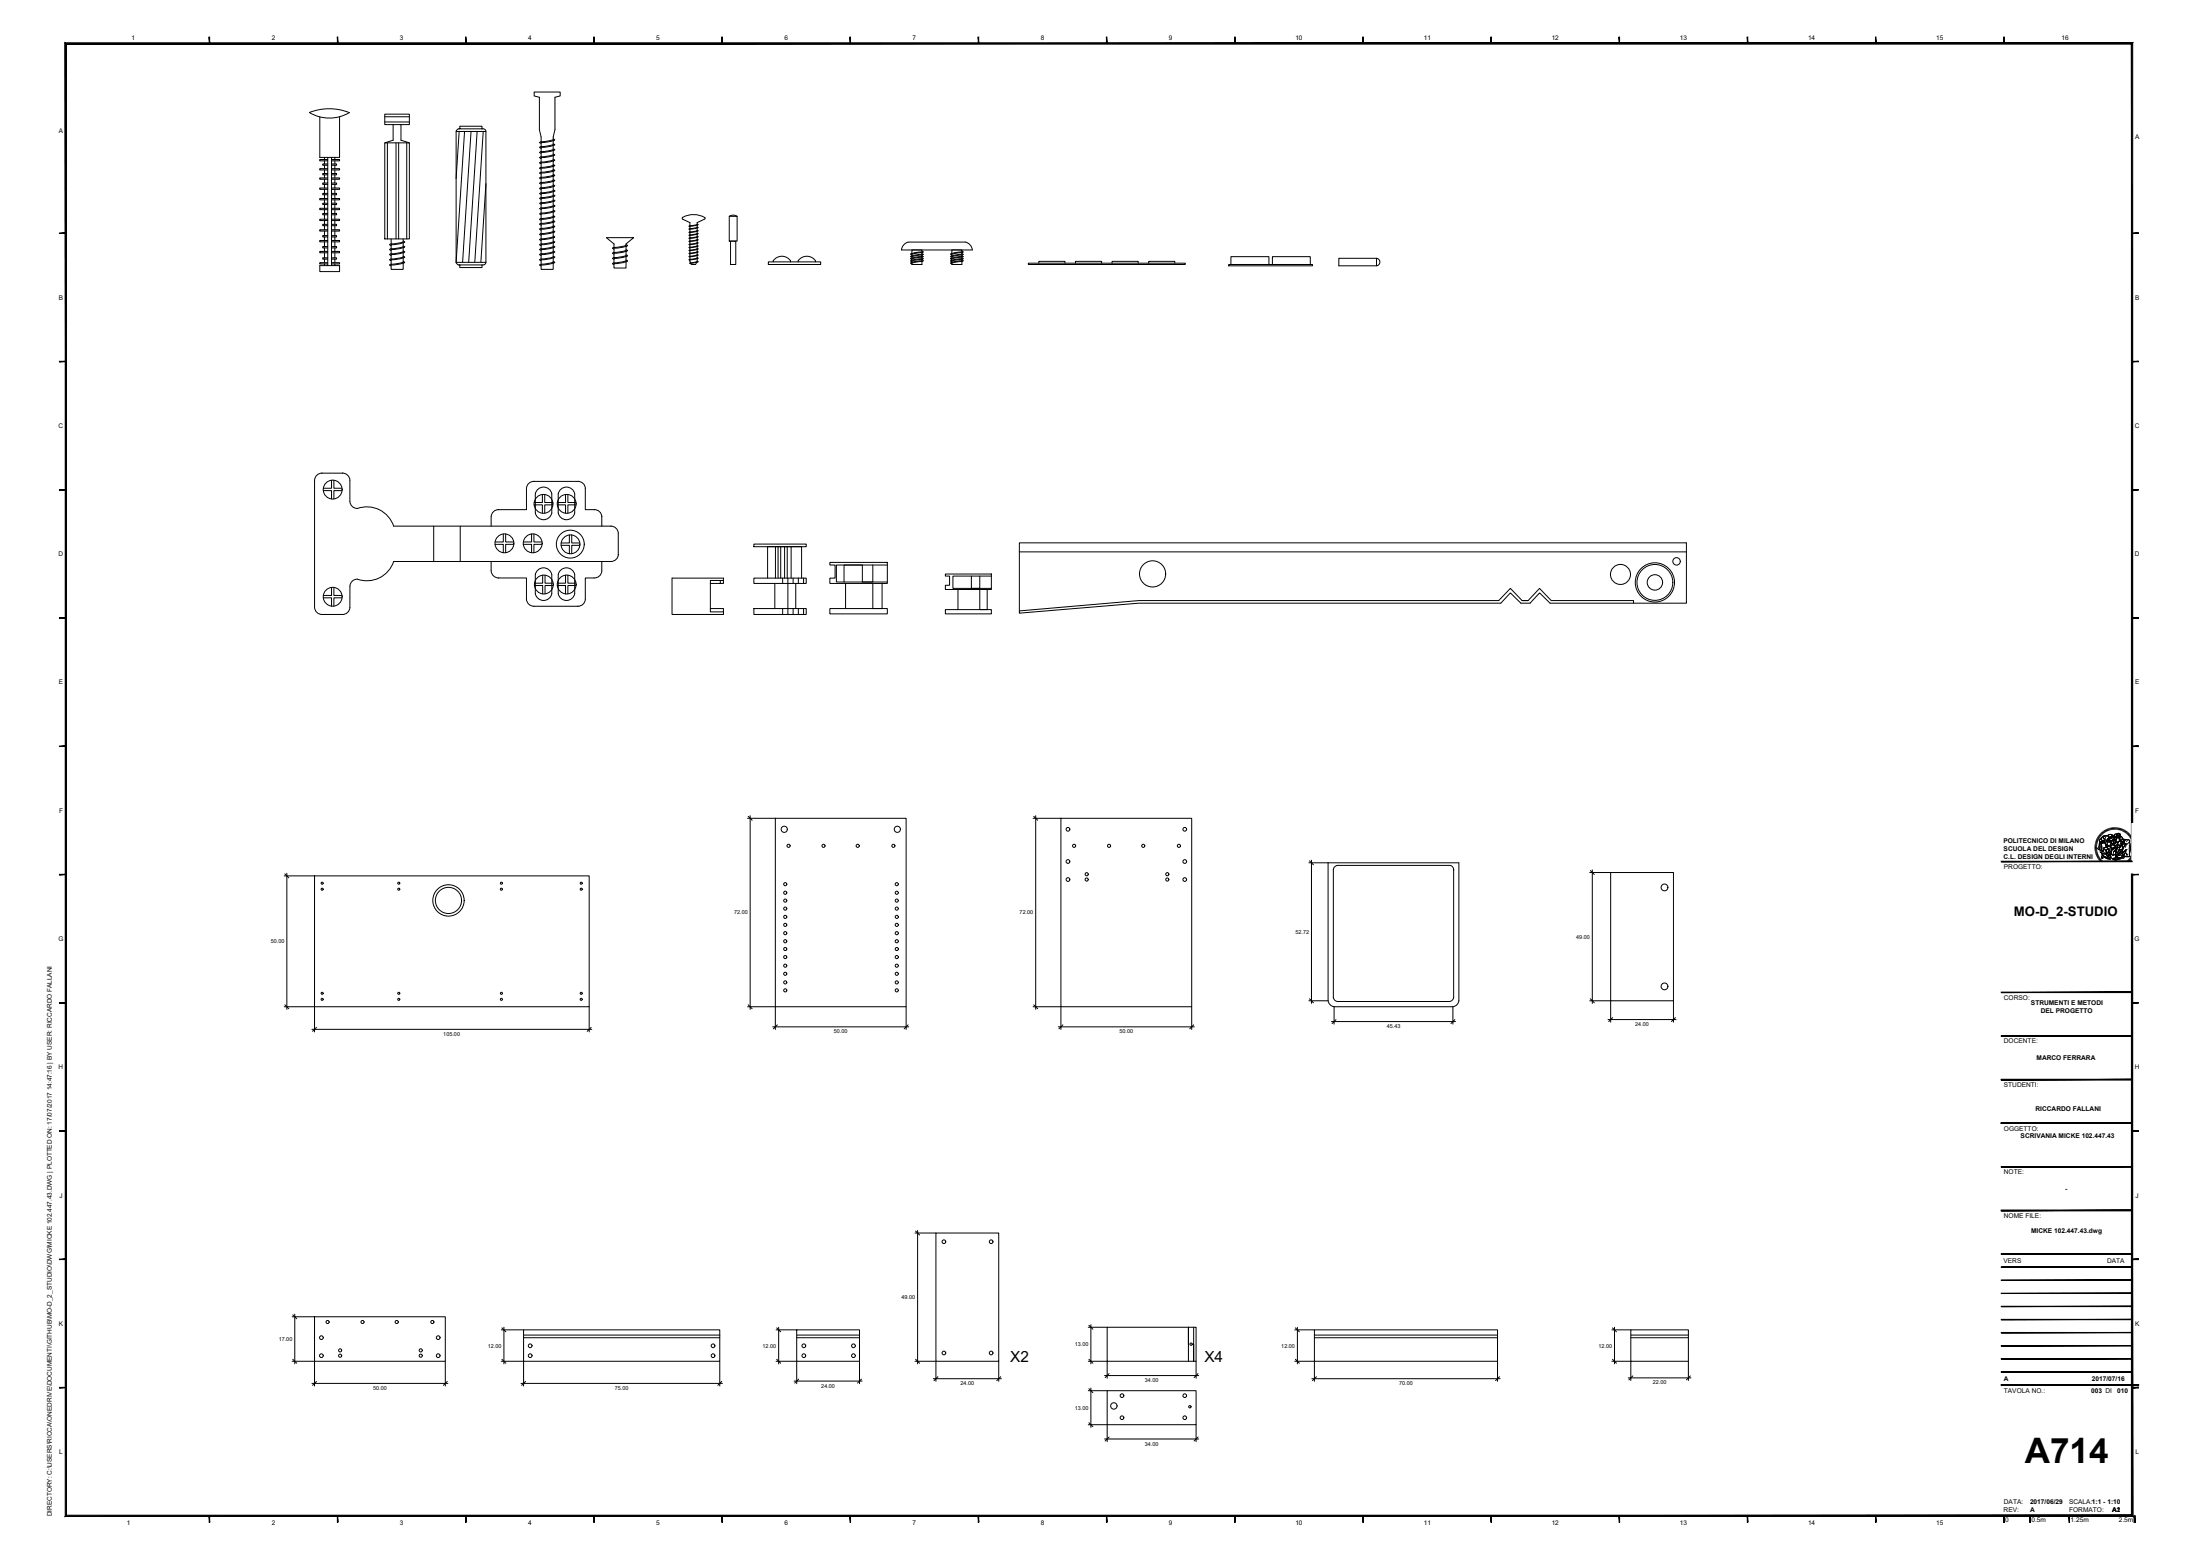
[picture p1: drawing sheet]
<svg xmlns="http://www.w3.org/2000/svg" width="841mm" height="594mm" viewBox="0 0 841 594" stroke-linecap="round" stroke-linejoin="round" font-family="sans-serif">
<!-- layer: dettagli -->
<g fill="none" stroke="#000" stroke-width=".38">
<path d="M204.2 35.2h9.9v1.5l-2 .5v12.4l-.6 2.7v50.6h-4.6v-50.6l-.7-2.7v-12.4l-2-.5zM118.3 42.9a20.7 20.7 0 0 1 15.2 .1 14.6 14.6 0 0 1-15.2-.1zM129.8 44.6v15.5h-7.5v-15.4M147.1 54.6h9.4v36.7h-9.4zM147.1 54.6l3.2-1v-6h3v6l3.2 1M147.1 46.6h9.4M147.1 44.6h9.4M148.1 54.6v36.7M150.3 47.6h-3.2v-4h9.4v4h-3.2M151.4 54.6v36.7M152.4 54.6v36.7M155.5 54.6v36.7"/>
<path d="M174.4 50.2h11.4v50h-11.4zM175.5 50.2l-1.1 18M175.8 49.2v-1h8.5v1h-9l-.9 1M177.6 50.2l-3.2 50M180.1 50.2l-3.3 50M182.4 50.2l-3.2 50M184.3 49.2l1 .2 .5 .8M184.7 50.2l-3.2 50M211.5 53.4l-4.8 .8-.4 .3 .6 .3M211.5 55.3l-4.8 .7-.4 .3 .6 .4M211.5 57.2l-4.8 .8-.4 .2 .6 .4M211.5 59.2l-4.8 .7-.4 .3 .6 .4"/>
<path d="M211.5 53.1l.6 .3-2.6 .8-2.6 .3M211.5 55l.6 .3-2.6 .8-2.6 .2M211.5 56.9l.6 .3-2.6 .8-2.6 .2M211.5 58.9l.6 .3-.6 .3M211.5 59.5l-4.6 .7M124 60.1v.8M124 61.4v1.2M124 63.1v1.3M124 64.9v1.4M124 66.8v1.2M124 68.5v1.4M124 70.4v1.4"/>
<path d="M124 72.3v1.6M124 74.4v1.4M124 76.3v1.3M124 78.1v1.5M125.3 60.9h-3.1v.5h3.1M125.3 64.4h-3.1v.5h3.1M125.3 68h-3.1v.5h3.1M125.3 71.8h-3.1v.5h3.1M125.3 75.8h-3.1v.5h3.1M125.3 79.6h-3.1v.5h3.1M125.3 62.6h-1.9v.5h1.9M125.3 66.3h-1.9v.5h1.9"/>
<path d="M125.3 69.9h-1.9v.5h1.9M125.3 73.9h-1.9v.5h1.9M125.3 77.6h-1.9v.5h1.9M125.3 60.1v41.4M126.7 60.9h3.1v.5h-3.1M126.7 64.4h3.1v.5h-3.1M126.7 68h3.1v.5h-3.1M126.7 71.8h3.1v.5h-3.1M126.7 75.8h3.1v.5h-3.1M126.7 79.6h3.1v.5h-3.1M126.7 62.6h2v.5h-2M126.7 66.3h2v.5h-2"/>
<path d="M126.7 69.9h2v.5h-2M126.7 73.9h2v.5h-2M126.7 77.6h2v.5h-2M126.7 60.1v41.4M128 60.1v.8M128 61.4v1.2M128 63.1v1.3M128 64.9v1.4M128 66.8v1.2M128 68.5v1.4M128 70.4v1.4M128 72.3v1.6"/>
<path d="M128 74.4v1.4M128 76.3v1.3M128 78.1v1.5M185.8 70.1l-2 30.1M206.9 69.7l-.6 .3 .6 .4M211.5 63.2l-4.8 .8-.4 .3 .6 .3M211.5 65.1l-4.8 .7-.4 .3 .6 .4M211.5 67l-4.8 .8-.4 .2 .6 .4M211.5 69l-4.6 .7M211.5 71l-4.8 .7-.4 .3 .6 .4M211.5 61.2l-4.8 .7-.4 .3 .6 .4M211.5 62.9l.6 .3-2.6 .8-2.6 .3"/>
<path d="M211.5 64.7l.6 .4-2.6 .8-2.6 .2M211.5 66.7l.6 .3-2.6 .8-2.6 .2M211.5 68.7l.6 .3-2.6 .8-2.6 .2M211.5 70.7l.6 .3-2.6 .8-2.6 .2M211.5 60.9l.6 .3-2.6 .8-2.6 .2M211.5 72.9l-4.8 .8-.4 .2 .6 .4M211.5 74.7l-4.8 .8-.4 .3 .6 .3M211.5 76.7l-4.8 .8-.4 .2 .6 .4M211.5 78.7l-4.8 .7-.4 .3 .6 .3M211.5 72.6l.6 .3-2.5 .8-2.7 .2M211.5 76.4l.6 .3-2.5 .8-2.7 .2M211.5 78.3l.6 .4-2.5 .8-2.7 .2"/>
<path d="M211.5 74.4l.6 .4M212.1 74.8l-2.5 .8-2.7 .2M124 80.1v1.4M124 82.1v1.7M124 84.3v1.4M124 86.2v1.6M124 88.3v1.7M124 90.5v1.4M124 92.4v1.8M124 94.7v1.4M124 96.6v1.9M124 99v1.4"/>
<path d="M125.3 83.8h-3.1v.5h3.1M125.3 87.8h-3.1v.5h3.1M125.3 91.9h-3.1v.5h3.1M125.3 81.5h-1.9v.6h1.9M125.3 85.7h-1.9v.5h1.9M125.3 90h-1.9v.5h1.9M125.3 96.1h-3.1v.5h3.1M125.3 94.2h-1.9v.5h1.9M125.3 98.5h-1.9v.5h1.9M126.7 83.8h3.1v.5h-3.1M126.7 87.8h3.1v.5h-3.1M126.7 91.9h3.1v.5h-3.1"/>
<path d="M126.7 81.5h2v.6h-2M126.7 85.7h2v.5h-2M126.7 90h2v.5h-2M126.7 96.1h3.1v.5h-3.1M126.7 94.2h2v.5h-2M126.7 98.5h2v.5h-2M128 80.1v1.4M128 82.1v1.7M128 84.3v1.4M128 86.2v1.6M128 88.3v1.7M128 90.5v1.4"/>
<path d="M128 92.4v1.8M128 94.7v1.4M128 96.6v1.9M128 99v1.4M149 93.5l.5 .3M149 95.3l.5 .4M149 97.3l.5 .3M149 99.3l.5 .3M149.5 91.3v11.6h4.6v-11.6M154.1 92.1l.6 .4-2.5 .8-2.7 .2M154.1 94l.6 .3-2.5 .8-2.7 .2M154.1 95.9l.6 .4-2.5 .7-2.7 .3"/>
<path d="M154.1 97.9l.6 .3-2.5 .8-2.7 .2M154.1 99.9l.6 .3-2.5 .8-2.7 .2M154.1 92.4l-4.8 .8-.4 .3M154.1 94.3l-4.8 .8-.4 .2M154.1 96.2l-4.8 .8-.4 .3M154.1 98.2l-4.8 .8-.4 .2M206.3 99.3l.6 .3M211.5 92.4l-4.8 .8-.4 .3 .6 .3M211.5 94.3l-4.8 .8-.4 .2 .6 .4M211.5 96.2l-4.8 .8-.4 .3 .6 .3M211.5 98.2l-4.8 .8-.4 .2M211.5 82.7l-4.8 .8-.4 .3 .6 .3"/>
<path d="M211.5 84.6l-4.8 .8-.4 .2 .6 .4M211.5 86.5l-4.8 .8-.4 .3 .6 .3M211.5 88.5l-4.8 .8-.4 .2 .6 .4M211.5 90.5l-4.8 .8-.4 .2 .6 .4M211.5 92.1l.6 .4-2.6 .8-2.6 .2M211.5 94l.6 .3-2.6 .8-2.6 .2M211.5 95.9l.6 .4-2.6 .7-2.6 .3M211.5 97.9l.6 .3-2.6 .8-2.6 .2M211.5 99.9l.6 .3-2.6 .8-2.6 .2M211.5 82.4l.6 .4-2.6 .8-2.6 .2M211.5 86.2l.6 .3-2.6 .8-2.6 .3M211.5 88.2l.6 .3-2.6 .8-2.6 .2"/>
<path d="M211.5 90.2l.6 .3-2.6 .8-2.6 .2M211.5 84.3l.6 .3M211.5 80.7l-4.8 .7-.4 .3 .6 .3M211.5 80.3l.6 .4-2.5 .8-2.7 .2M212.1 84.6l-2.6 .8-2.6 .2M231.8 90.8h10.4l-2.9 2.4v9.2h-4.6v-9.2zM239.3 93.5l.6 .3-2.5 .8-2.7 .2M239.3 95.4l.6 .3-2.5 .8-2.7 .2M239.3 99.4l.6 .3-2.5 .8-2.7 .2M239.3 97.4l.6 .3-.6 .3M239.3 98l-4.6 .7M239.3 93.8l-4.8 .8-.4 .2 .6 .4"/>
<path d="M239.3 95.7l-4.8 .8-.4 .2 .6 .4M239.3 97.7l-4.8 .8-.4 .2 .6 .4M239.3 99.7l-4.8 .8-.4 .2 .6 .4M263.4 96.9l.4 .2M263.4 99.2l.4 .3M263.4 89.9l.4 .2M266.5 93.8l.4 .2-3.1 .6M266.5 94.9l.4 .2-3.1 .6M266.5 96l.4 .3-3.1 .6M266.5 97.2l.4 .2-3.1 .6M266.5 98.4l.4 .2-3.1 .7M266.5 89.1l.4 .2-3.1 .6"/>
<path d="M266.5 90.2l.4 .2-3.1 .6M266.5 92.6l.4 .2-3.1 .6M266.5 88l.4 .2M266.5 91.4l.4 .2-.4 .2M266.5 99.8l.4 .2-2.8 .6M266.5 85.6l.4 .2-3.1 .6M266.5 86.7l.4 .2-3.1 .6M266.5 94l-3.1 .6 .4 .2M266.5 95.1l-3.1 .6 .4 .2M266.5 96.2l-3.1 .7M266.5 97.4l-3.1 .6 .4 .3M266.5 98.6l-3.1 .7"/>
<path d="M266.5 88.1l-3.1 .7 .4 .2M266.5 89.3l-3.1 .6M266.5 90.4l-3.1 .6 .4 .2M266.5 91.6l-3.1 .6 .4 .2M266.5 92.8l-3.1 .6 .4 .2M266.5 99.9l-2.8 .7 .5 .2M266.5 85.8l-3.1 .6 .4 .2M266.5 86.9l-3.1 .6 .4 .2M266.5 91.8l-2.7 .4M266.9 88.2l-3.1 .6M269.3 83.1l.1 .6-2.9 1.4v14.8M269.4 83.1a7.9 7.9 0 0 0-8.6 .3l.2 .3 2.8 1.4v14.8l.6 1.1h1.5l.6-1.1"/>
<path d="M278.8 82.6h3v9.5h-3zM278.8 82.6l1.5-.4 1.5 .4M279.3 92.1h2v8.9h-2zM345.6 93.4l1.6-.9h22l1.5 .9 .7 .9 .3 1.2h-27.1l.3-1.2zM348.6 95.5h3.8v5.5h-3.8zM348.6 99.4l-.5 .3 .5 .3M352.4 99.6l-2.5 .3-1.8 .6 .5 .3M352.4 98.8l-3.8 .6M352.4 98l-2.5 .3-1.8 .6 .5 .2M352.4 97.2l-2.5 .2-1.8 .6 .5 .3M352.4 96.3l-2.5 .2-1.8 .6 .5 .3M352.4 99.4l.5 .2-4.3 .9"/>
<path d="M352.4 98.6l.5 .2-4.3 .9M352.4 97.7l.5 .3-4.3 .9M352.4 96.9l.5 .3-4.3 .9M352.4 96l.5 .3-4.3 .8M363.9 95.5h3.8v5.5h-3.8zM363.9 99.4l-.5 .3 .5 .3M367.7 99.6l-2.6 .3-1.7 .6 .5 .3M367.7 98.8l-3.8 .6M367.7 98l-2.6 .3-1.7 .6 .5 .2M367.7 97.2l-2.6 .2-1.7 .6 .5 .3M367.7 96.3l-2.6 .2-1.7 .6 .5 .3M367.7 99.4l.5 .2-4.3 .9"/>
<path d="M367.7 98.6l.5 .2-4.3 .9M367.7 97.7l.5 .3-4.3 .9M367.7 96.9l.5 .3-4.3 .9M367.7 96l.5 .3-4.3 .8M511.8 98.7h14.4v2.9h-14.4zM526.2 98.7a1.44 1.44 0 0 1 1.3 1.4 1.44 1.44 0 0 1-1.3 1.4M122.3 101.5h7.5v2.3h-7.5zM124 100.9v.6M125.3 100.4h-3.1v.5h3.1M126.7 100.4h3.1v.5h-3.1M128 100.9v.6M149 101.3l.5 .3"/>
<path d="M154.1 100.2l-4.8 .8-.4 .2M174.4 100.2l.9 1h9v1h-8.5v-1M185.8 100.2l-.5 .9-1 .1M211.5 100.2l-4.8 .8-.4 .2 .6 .4M293.7 100.1h20v.9h-20zM295.6 100.1a3.6 3.6 0 0 1 3.3-2.2 3.6 3.6 0 0 1 3.3 2.2M305.1 100.1a3.8 3.8 0 0 1 6.7-.5l-.1 .5M393.1 100.6h60v.4h-60zM397.1 100.6v-.7h10v.7M411.1 100.6v-.7h10v.7M425.1 100.6v-.7h10v.7M439.1 100.6v-.7h10v.7"/>
<path d="M469.7 101h32v.6h-32zM470.6 101v-2.9h14.5v2.9M486.4 101v-2.9h14.5v2.9M123 180.8h8.1M123.2 180.8l-1.3 .2-1 .7-.6 1.8v48.6l.3 1.2 .8 .9 1.8 .6M123.6 187.4h3.1v3.2M126.7 183.5v3h-3.1M127.6 183.5v3h3.1M130.8 187.4h-3.2v3.2M130.9 180.8l1.7 .5 1.1 1.5 .1 8.7a2.72 2.72 0 0 0 3.8 2.5 10.8 10.8 0 0 1 12.9 7h79.6M190.7 194.7l-1.3 .2-1.3 1.3-.3 1.2v3.6M203.9 183.9h17.2"/>
<path d="M204.2 183.9l-1.8 .6-1 1.5-.1 8.7h-10.9M204.2 192.9h3.1v3.2M205.5 187a3.2 3.2 0 0 1 5.4 1.7v7.3a3.2 3.2 0 0 1-3.1 2.6 3.2 3.2 0 0 1-3.2-2.6v-7.3zM207.3 188.9v3.1h-3.1M208.2 188.9v3.1h3.1M211.4 192.9h-3.2v3.2M213 192.9h3.2v3.2M214.3 187a3.2 3.2 0 0 1 5.4 1.7v7.3a3.2 3.2 0 0 1-3.1 2.6 3.2 3.2 0 0 1-3.2-2.6v-7.3zM216.2 188.9v3.1h-3.1M217.1 188.9v3.1h3.1M220.2 192.9h-3.1v3.2M220.9 183.9l1.2 .2 1 .8 .7 1.7"/>
<path d="M223.8 186.5v8.2h3.6M227.2 194.7l1.2 .2 1 .8 .7 1.7M230.1 197.3v3.7h3.6M165.8 201v13.5M175.9 201v13.5M187.8 214.5v3.6l.3 1.2 1.3 1.3 1.3 .2M189.3 208h3.1v3.2M192.4 204v3.1h-3.1M193.3 204v3.1h3.1M196.4 208h-3.1v3.2M200.1 208h3.1v3.2M203.2 204v3.1h-3.1"/>
<path d="M204.1 204v3.1h3.1M205.5 217.9a3.2 3.2 0 0 1 5.4 1.6v7.3a3.2 3.2 0 0 1-3.1 2.6 3.2 3.2 0 0 1-3.2-2.6v-7.3zM207.2 208h-3.1v3.2M207.5 219.7v3.1h-3.2M208.4 219.8v3h3.1M214.3 217.9a3.2 3.2 0 0 1 5.4 1.6v7.3a3.2 3.2 0 0 1-3.1 2.6 3.2 3.2 0 0 1-3.2-2.6v-7.3zM214.5 208.3h3.2v3.2M216.2 219.7v3.1h-3.1M217.1 219.8v3h3.1M217.7 204.4v3h-3.2M218.6 204.4v3h3.1M221.7 208.3h-3.1v3.2"/>
<path d="M230.1 214.5h-79.6a10.7 10.7 0 0 1-13.8 6.8l-1.8 .5-1 1.5-.1 8.8-.4 1.2-1.3 1.2-1.2 .3M233.4 201l1.3 .3 1 .7 .7 1.7M233.7 214.5h-3.6l-.1 4.2-1.1 1.5-1.1 .5-4 .1-.1 8.8-1.1 1.5-1.7 .5M236.4 203.7v8.3M236.4 211.8l-.7 1.7-1 .8-1.2 .2M288.2 207.9h20v1h-20zM296.4 208.9h-3v12M297.4 208.9h-1v12M298.4 208.9h-1v12M299.9 208.9h1v12M300.9 208.9h1.5v12M302.4 208.9h4v12"/>
<path d="M317.2 214.9h22v8h-2v9.6h2v2h-22v-2h6v-9.6h-6v-2h2v-5h-2zM333.7 215.9v6.5h-4v-6.5h-7v6.5M339.2 215.9h-19.5v6.5h19.5M361.4 219.3h17.6v5.9h-1.6v7.7h1.6v1.6h-17.6v-1.6h4.8v-7.7h-4.8v-1.6h1.6v-3.5h-1.6zM389.7 210.8h255M123 234.8h8.1M123.6 228.4h3.1v3.2M126.7 224.4v3.1h-3.1M127.6 224.4v3.1h3.1M130.8 228.4h-3.2v3.2M190.6 220.8h10.7l.1 8.7 1 1.5 1.8 .6M204 231.6h17.1"/>
<path d="M204.3 223.7h3.2v3.2M211.5 223.7h-3.1v3.2M213 223.7h3.2v3.2M220.2 223.7h-3.1v3.2M256.9 220.9h19.7v.9h-5v12h5v1h-19.7zM271.6 232.5h5v1.3M275.4 221.8v1.1h-3.8M276.6 221.8v1.1h-1.2M288.2 220.9h20v2h-4v9.6h4v2.3h-20v-2.3h8v-9.6h-8zM296.2 222.9h5v9.6h-5M298.4 220.9v-12h1.5v12M299.2 220.9v2"/>
<path d="M299.2 232.5v2M301.2 220.9v2h3M303.2 220.9v2M303.2 232.5v2M304.2 232.5h-3v2M305.2 220.9v2M305.2 232.5v2M307.2 220.9v2M307.2 232.5v2M323.2 222.9h14M333.7 222.9v9.6h3.5h-14M366.2 225.2h11.2"/>
<path d="M371.3 220.1v4.7h3.2v-4.7M374.5 225.2v7.7h2.9h-11.2M379 220.1h-14.7v4.7h14.7M581.9 229.4h2.3M624.5 230.4h20.2v-23h-255v26.9l45.6-3.9h138.4l3.7-3.9 4 3.9h3.5l3.7-3.9 4 3.9h31.9v-1h-31.5l-4.5-4.6-4.3 4.6h-2.3l-4.5-4.6-4.5 4.6h-137.6l-45.6 4M296.4 312.6h50v72h-50zM405.6 312.6h50v72h-50zM120.2 334.6h105v50h-105zM555.7 332.2v48.8l-.3 .9-1.3 .7h-42.8l-.9-.3-.7-1.3v-48.8l.4-.9 1.2-.7h43.2l.8 .6 .4 1.3M615.7 333.3h24v49h-24zM507.7 382.3v-52.7h50v52.7M507.7 382.3l.8 1.6 1.5 .7h45.4l1.6-.7 .7-1.6"/>
<path d="M357.8 471.1h24v49h-24zM120.2 503.1h50v17h-50zM200.2 508.1h75v12h-75zM200.2 510.1h75M200.2 511.1h75M304.6 508.1h24v12h-24zM304.6 510.1h24M304.6 511.1h24M423.3 507.1h33.9v13h-33.9zM454.3 513.5v-6.4v13M456.3 507.1v13v-6.6M502.5 508.1h70v12h-70z"/>
<path d="M502.5 510.1h70M502.5 511.1h70M623.4 508.1h22v12h-22zM623.4 510.1h22M623.4 511.1h22M423.3 531.3h33.9v13h-33.9z"/>
<circle cx="127.2" cy="187" r="3.6"/>
<circle cx="207.8" cy="192.5" r="3.6"/>
<circle cx="216.6" cy="192.5" r="3.6"/>
<circle cx="192.8" cy="207.6" r="3.6"/>
<circle cx="203.6" cy="207.6" r="3.6"/>
<circle cx="218" cy="207.9" r="5.3"/>
<circle cx="218.1" cy="208" r="3.6"/>
<circle cx="440.6" cy="219.2" r="5"/>
<circle cx="619.5" cy="219.5" r="3.8"/>
<circle cx="640.9" cy="214.5" r="1.42"/>
<circle cx="127.2" cy="228" r="3.6"/>
<circle cx="207.9" cy="223.3" r="3.6"/>
<circle cx="216.6" cy="223.3" r="3.6"/>
<circle cx="632.6" cy="222.5" r="7.5"/>
<circle cx="632.6" cy="222.5" r="6.9"/>
<circle cx="632.6" cy="222.5" r="2.95"/>
<circle cx="299.8" cy="316.8" r="1.18"/>
<circle cx="343" cy="316.8" r="1.18"/>
<circle cx="408.3" cy="316.8" r=".71"/>
<circle cx="452.9" cy="316.8" r=".71"/>
<circle cx="123.1" cy="339.7" r=".4"/>
<circle cx="123.1" cy="337.4" r=".4"/>
<circle cx="152.4" cy="339.7" r=".4"/>
<circle cx="152.4" cy="337.4" r=".4"/>
<circle cx="191.7" cy="337.4" r=".4"/>
<circle cx="191.7" cy="339.7" r=".4"/>
<circle cx="222.2" cy="339.7" r=".4"/>
<circle cx="222.2" cy="337.4" r=".4"/>
<circle cx="300.2" cy="337.8" r=".6"/>
<circle cx="301.5" cy="323.1" r=".6"/>
<circle cx="314.8" cy="323.1" r=".6"/>
<circle cx="327.9" cy="323.1" r=".6"/>
<circle cx="341.5" cy="323.1" r=".6"/>
<circle cx="342.8" cy="337.8" r=".6"/>
<circle cx="408.3" cy="329.1" r=".71"/>
<circle cx="408.3" cy="336" r=".71"/>
<circle cx="410.6" cy="323.1" r=".6"/>
<circle cx="415.4" cy="336" r=".6"/>
<circle cx="415.4" cy="334" r=".6"/>
<circle cx="424" cy="323.1" r=".6"/>
<circle cx="437" cy="323.1" r=".6"/>
<circle cx="446.2" cy="336" r=".6"/>
<circle cx="446.2" cy="334" r=".6"/>
<circle cx="450.7" cy="323.1" r=".6"/>
<circle cx="452.9" cy="329.1" r=".71"/>
<circle cx="452.9" cy="336" r=".71"/>
<circle cx="636.3" cy="339" r="1.3"/>
<circle cx="171.4" cy="344" r="5"/>
<circle cx="171.4" cy="344" r="6"/>
<circle cx="300.2" cy="359.6" r=".6"/>
<circle cx="300.2" cy="341.1" r=".6"/>
<circle cx="300.2" cy="353.3" r=".6"/>
<circle cx="300.2" cy="344.1" r=".6"/>
<circle cx="300.2" cy="347.1" r=".6"/>
<circle cx="300.2" cy="356.5" r=".6"/>
<circle cx="300.2" cy="350.3" r=".6"/>
<circle cx="342.8" cy="344.1" r=".6"/>
<circle cx="342.8" cy="359.6" r=".6"/>
<circle cx="342.8" cy="350.3" r=".6"/>
<circle cx="342.8" cy="341.1" r=".6"/>
<circle cx="342.8" cy="347.1" r=".6"/>
<circle cx="342.8" cy="353.3" r=".6"/>
<circle cx="342.8" cy="356.5" r=".6"/>
<circle cx="123.1" cy="379.5" r=".4"/>
<circle cx="152.4" cy="379.5" r=".4"/>
<circle cx="191.7" cy="379.5" r=".4"/>
<circle cx="222.2" cy="379.5" r=".4"/>
<circle cx="300.2" cy="378.4" r=".6"/>
<circle cx="300.2" cy="368.9" r=".6"/>
<circle cx="300.2" cy="362.6" r=".6"/>
<circle cx="300.2" cy="365.6" r=".6"/>
<circle cx="300.2" cy="372" r=".6"/>
<circle cx="300.2" cy="375.3" r=".6"/>
<circle cx="342.8" cy="362.6" r=".6"/>
<circle cx="342.8" cy="372" r=".6"/>
<circle cx="342.8" cy="375.3" r=".6"/>
<circle cx="342.8" cy="378.4" r=".6"/>
<circle cx="342.8" cy="368.9" r=".6"/>
<circle cx="342.8" cy="365.6" r=".6"/>
<circle cx="636.3" cy="376.8" r="1.3"/>
<circle cx="123.1" cy="381.8" r=".4"/>
<circle cx="152.4" cy="381.8" r=".4"/>
<circle cx="191.7" cy="381.8" r=".4"/>
<circle cx="222.2" cy="381.8" r=".4"/>
<circle cx="360.8" cy="474.4" r=".7"/>
<circle cx="378.9" cy="474.4" r=".7"/>
<circle cx="122.9" cy="517.9" r=".71"/>
<circle cx="122.9" cy="511" r=".71"/>
<circle cx="125.2" cy="505.1" r=".6"/>
<circle cx="130" cy="517.9" r=".6"/>
<circle cx="130" cy="515.9" r=".6"/>
<circle cx="138.6" cy="505.1" r=".6"/>
<circle cx="151.6" cy="505.1" r=".6"/>
<circle cx="160.8" cy="517.9" r=".6"/>
<circle cx="160.8" cy="515.9" r=".6"/>
<circle cx="165.3" cy="505.1" r=".6"/>
<circle cx="167.5" cy="511" r=".71"/>
<circle cx="167.5" cy="517.9" r=".71"/>
<circle cx="202.7" cy="514.2" r=".71"/>
<circle cx="202.7" cy="517.9" r=".71"/>
<circle cx="272.6" cy="514.2" r=".71"/>
<circle cx="272.6" cy="517.9" r=".71"/>
<circle cx="307.3" cy="517.9" r=".71"/>
<circle cx="307.3" cy="514.2" r=".71"/>
<circle cx="326.3" cy="517.9" r=".71"/>
<circle cx="326.3" cy="514.2" r=".71"/>
<circle cx="360.8" cy="516.9" r=".7"/>
<circle cx="378.9" cy="516.9" r=".7"/>
<circle cx="455.3" cy="513.5" r=".45"/>
<circle cx="425.8" cy="537.1" r="1.22"/>
<circle cx="428.9" cy="533.2" r=".7"/>
<circle cx="452.9" cy="533.2" r=".7"/>
<circle cx="454.9" cy="537.4" r=".45"/>
<circle cx="428.9" cy="541.6" r=".7"/>
<circle cx="452.9" cy="541.6" r=".7"/>
</g>
<!-- layer: quote -->
<g fill="none" stroke="#000" stroke-width=".38">
<path d="M285.8 312.6h10.5M286.8 311.6v74M394.9 312.6h10.6M395.9 311.6v74M108.7 334.6h11.5M109.7 333.6v52M500.4 329.6h7.2M501.4 328.6v54.7M607.7 333.3h8M608.7 332.3v51M108.7 384.6h11.5M119.2 393.3h107"/>
<path d="M120.2 384.7v9.6M225.2 384.7v9.6M285.8 384.6h10.5M295.4 392.3h52M296.4 384.7v8.6M346.4 384.7v8.6M394.9 384.6h10.6M404.6 392.3h52M405.6 384.7v8.6M455.6 384.7v8.6M500.4 382.3h7.2M509 390.3h47.4"/>
<path d="M510 384.7v6.6M555.4 384.7v6.6M607.7 382.3h8M614.7 389.5h26M615.7 382.4v8.1M639.7 382.4v8.1M349.8 471.1h7.9M350.8 470.1v51M111.7 503.1h8.5M112.7 502.1v19M191.6 508.1h8.5M192.6 507.1v14"/>
<path d="M296.7 508.1h7.8M297.7 507.1v14M416 507.1h7.2M417 506.1v15M495 508.1h7.4M496 507.1v14M616.2 508.1h7.2M617.2 507.1v14M111.7 520.1h8.5M119.2 528.5h52M120.2 520.1v9.4M170.2 520.1v9.4"/>
<path d="M191.6 520.1h8.5l.1 9.4M199.2 528.5h77M275.2 520.1v9.4M296.7 520.1h7.8M303.6 527.6h26M304.6 520.1v8.5M328.6 520.1v8.5M349.8 520.1h7.9M356.8 526.7h26M357.8 520.1v7.6M381.8 520.1v7.6M416 520.1h7.2"/>
<path d="M416 531.3h7.2M417 530.3v15M422.2 525.5h36.1M423.3 520.1v6.4M457.2 520.1v6.4M495 520.1h7.4M501.5 526.7h72M502.5 520.1v7.6M572.5 520.1v7.6M616.2 520.1h7.2v7.3M622.4 526.4h24M645.4 520.1v7.3"/>
<path d="M416 544.3h7.2M422.2 549.8h36.1M423.3 544.4v6.4M457.2 544.4v6.4"/>
</g>
<!-- layer: 0 -->
<g fill="none" stroke="#000" stroke-width=".38">
<path d="M286 311.9l1.5 1.5M395.2 311.9l1.5 1.5M108.9 333.9l1.5 1.5M500.6 328.9l1.5 1.5M608 332.6l1.5 1.5M108.9 383.9l1.5 1.5M121 392.5l-1.5 1.5M226 392.5l-1.5 1.5M286 383.9l1.5 1.5M297.2 391.6l-1.6 1.5M347.1 391.6l-1.5 1.5M395.2 383.9l1.5 1.5"/>
<path d="M406.3 391.6l-1.5 1.5M456.3 391.6l-1.5 1.5M500.6 381.6l1.5 1.5M510.7 389.5l-1.5 1.5M556.2 389.5l-1.5 1.5M608 381.6l1.5 1.5M616.5 388.8l-1.5 1.5M640.5 388.8l-1.5 1.5M350 470.3l1.5 1.5M111.9 519.3l1.5 1.5M111.9 502.3l1.5 1.5M191.9 507.3l1.5 1.5"/>
<path d="M191.9 519.3l1.5 1.5M296.9 507.3l1.5 1.5M296.9 519.3l1.5 1.5M350 519.3l1.5 1.5M416.3 506.3l1.5 1.5M416.3 519.3l1.5 1.5M495.2 519.3l1.5 1.5M495.2 507.3l1.5 1.5M616.4 507.3l1.5 1.5M616.4 519.3l1.5 1.5M121 527.8l-1.5 1.5M171 527.8l-1.5 1.5"/>
<path d="M200.9 527.8l-1.5 1.5M275.9 527.8l-1.5 1.5M305.3 526.9l-1.5 1.5M329.3 526.9l-1.5 1.5M358.5 526l-1.5 1.5M382.5 526l-1.5 1.5M416.3 530.6l1.5 1.5M424 524.8l-1.5 1.5M458 524.8l-1.5 1.5M503.2 526l-1.5 1.5M573.2 526l-1.5 1.5M624.2 525.7l-1.5 1.5"/>
<path d="M646.2 525.7l-1.5 1.5M416.3 543.5l1.5 1.6M424 549l-1.5 1.5M458 549l-1.5 1.5"/>
</g>
<!-- layer: G-ANNO-TTLB -->
<g fill="#000" stroke="#000" stroke-width=".38">
<path d="M24.9 16.4l.5 562.5v-562.1zM24.9 16.4l.5 562.5-.5 .5zM25.4 578.9l-.5 .5 789.9-.5zM24.9 579.4l789.9-.5 .5 .5zM814.8 16.8v562.1l.5 .5zM814.8 16.8l.5-.4v563zM25.4 16.8h789.4l.5-.4zM24.9 16.4h790.4l-789.9 .4z"/>
<path d="M80 14.1l.2 2.5zM80 14.1l.2 2.5z"/>
<path d="M129 14.1l.1 2.5zM129 14.1l.1 2.5z"/>
<path d="M178 14.1l.1 2.5zM178 14.1l.1 2.5z"/>
<path d="M227 14.1l.1 2.5zM227 14.1l.1 2.5z"/>
<path d="M276 14.1l.1 2.5zM276 14.1l.1 2.5z"/>
<path d="M325 14.1l.1 2.5zM325 14.1l.1 2.5z"/>
<path d="M374 14.1l.1 2.5zM374 14.1l.1 2.5z"/>
<path d="M423 14.1l.1 2.5zM423 14.1l.1 2.5z"/>
<path d="M472 14.1l.1 2.5zM472 14.1l.1 2.5z"/>
<path d="M521 14.1l.1 2.5zM521 14.1l.1 2.5z"/>
<path d="M570 14.1l.1 2.5zM570 14.1l.1 2.5z"/>
<path d="M619 14.1l.1 2.5zM619 14.1l.1 2.5z"/>
<path d="M668 14.1l.1 2.5zM668 14.1l.1 2.5z"/>
<path d="M717 14.1l.1 2.5zM717 14.1l.1 2.5z"/>
<path d="M766 14.1l.1 2.5zM766 14.1l.1 2.5z"/>
<path d="M22.7 89.2l2.5-.2zM22.7 89h2.5z"/>
<path d="M815 89.2l2.5-.2zM815 89h2.5z"/>
<path d="M22.7 138.2l2.5-.2zM22.7 138h2.5z"/>
<path d="M815 138.2l2.5-.2zM815 138h2.5z"/>
<path d="M22.7 187.2l2.5-.2zM22.7 187h2.5z"/>
<path d="M815 187.2l2.5-.2zM815 187h2.5z"/>
<path d="M22.7 236.2l2.5-.2zM22.7 236h2.5z"/>
<path d="M815 236.2l2.5-.2zM815 236h2.5z"/>
<path d="M22.7 285.2l2.5-.2zM22.7 285h2.5z"/>
<path d="M815 285.2l2.5-.2zM815 285h2.5z"/>
<path d="M22.7 334.2l2.5-.2zM22.7 334h2.5z"/>
<path d="M765.1 329.2l49.9-.2zM765.1 329h49.9z"/>
<path d="M815 334.2l2.5-.2zM815 334h2.5z"/>
<path d="M765.1 379.2l49.9-.2zM765.1 379h49.9z"/>
<path d="M22.7 383.2l2.5-.2zM22.7 383h2.5z"/>
<path d="M765.1 395.9l49.9-.2zM765.1 395.7h49.9z"/>
<path d="M815 383.2l2.5-.2zM815 383h2.5z"/>
<path d="M765.1 412.4h49.9zM765.1 412.5l49.9-.1z"/>
<path d="M765.1 412.5l49.9-.1zM765.1 412.4h49.9z"/>
<path d="M22.7 432.2l2.5-.2zM22.7 432h2.5z"/>
<path d="M765.1 429h49.9zM765.1 429.2l49.9-.2z"/>
<path d="M765.1 429h49.9zM765.1 429.2l49.9-.2z"/>
<path d="M765.1 429h49.9zM765.1 429.2l49.9-.2z"/>
<path d="M765.1 429h49.9zM765.1 429.2l49.9-.2z"/>
<path d="M815 432.2l2.5-.2zM815 432h2.5z"/>
<path d="M765.1 445.7h49.9zM765.1 445.9l49.9-.2z"/>
<path d="M765.1 462.4h49.9zM765.1 462.5l49.9-.1z"/>
<path d="M765.1 462.4h49.9zM765.1 462.5l49.9-.1z"/>
<path d="M765.1 479h49.9zM765.1 479.2l49.9-.2z"/>
<path d="M22.7 481.2l2.5-.2zM22.7 481h2.5z"/>
<path d="M765.1 499.1h49.9zM765.1 499.2l49.9-.1z"/>
<path d="M765.1 494.1h49.9zM765.1 494.2l49.9-.1z"/>
<path d="M765.1 489.1h49.9zM765.1 489.2l49.9-.1z"/>
<path d="M765.1 484.1h49.9zM765.1 484.2l49.9-.1z"/>
<path d="M815 481.2l2.5-.2zM815 481h2.5z"/>
<path d="M815 481.2l2.5-.2zM815 481h2.5z"/>
<path d="M765.1 519.1h49.9zM765.1 519.2l49.9-.1z"/>
<path d="M765.1 514.1h49.9zM765.1 514.2l49.9-.1z"/>
<path d="M765.1 509.1h49.9zM765.1 509.2l49.9-.1z"/>
<path d="M765.1 504.1h49.9zM765.1 504.2l49.9-.1z"/>
<path d="M22.7 530.2l2.5-.2zM22.7 530h2.5z"/>
<path d="M765.1 529h49.9zM765.1 529.2l49.9-.2z"/>
<path d="M765.1 529h49.9zM765.1 529.2l49.9-.2z"/>
<path d="M765.1 524.1h49.9zM765.1 524.2l49.9-.1z"/>
<path d="M815 530.2l2.5-.2zM815 530h2.5z"/>
<path d="M815 530.2l2.5-.2zM815 530h2.5z"/>
<path d="M815 529.2l2.6-.2zM815 529h2.6z"/>
<path d="M815 529.2l2.6-.2zM815 529h2.6z"/>
<path d="M80 579.1l.2 2.5zM80 579.1l.2 2.5z"/>
<path d="M129 579.1l.1 2.5zM129 579.1l.1 2.5z"/>
<path d="M178 579.1l.1 2.5zM178 579.1l.1 2.5z"/>
<path d="M227 579.1l.1 2.5zM227 579.1l.1 2.5z"/>
<path d="M276 579.1l.1 2.5zM276 579.1l.1 2.5z"/>
<path d="M325 579.1l.1 2.5zM325 579.1l.1 2.5z"/>
<path d="M374 579.1l.1 2.5zM374 579.1l.1 2.5z"/>
<path d="M423 579.1l.1 2.5zM423 579.1l.1 2.5z"/>
<path d="M472 579.1l.1 2.5zM472 579.1l.1 2.5z"/>
<path d="M521 579.1l.1 2.5zM521 579.1l.1 2.5z"/>
<path d="M570 579.1l.1 2.5zM570 579.1l.1 2.5z"/>
<path d="M619 579.1l.1 2.5zM619 579.1l.1 2.5z"/>
<path d="M668 579.1l.1 2.5zM668 579.1l.1 2.5z"/>
<path d="M702.8 579h58.8zM702.8 579.2l58.8-.2z"/>
<path d="M717 579.1l.1 2.5zM717 579.1l.1 2.5z"/>
<path d="M766 579.1l.1 2.5zM766 579.1l.1 2.5z"/>
<path d="M776 579.1l.1 2.5zM776 579.1l.1 2.5z"/>
<path d="M791 579.1l.1 2.5zM791 579.1l.1 2.5z"/>
<path d="M815.8 579.1l.5 2.5v-2.5zM815.8 579.1l.5 2.5h-.5z"/>
<path d="M766 579.1l.1 2.5zM766 579.1l.1 2.5z"/>
</g>
<!-- layer: G-ANNO-LOGO -->
<g fill="none" stroke="#000" stroke-width=".38">
<path d="M802 319.7l.6 .4M802.2 319.4l.5 .4M802.4 319.2l.5 .4M802.6 318.9l.6 .4M802.9 318.6l.5 .5M803.1 318.3l.5 .5M803.4 318.1l.4 .5M803.4 320l.7-.6 1.3-.1a.81 .81 0 0 0-1.1 .2 .81 .81 0 0 0 .2 1.1h.2l-.1 .8-1-.3-.3-.4zM803.6 317.9l.5 .5M803.9 317.7l.4 .5M804.2 317.4l.4 .6M804.3 319.6a.86 .86 0 0 1 1.2-.3 .86 .86 0 0 1 .3 1.2l-.5 .7 .2 .8a1.05 1.05 0 0 0 .8 1.3l-.5 .1-.2 .4-.3-.2v-.6l-.6-1v-1.3a.61 .61 0 0 1-.5-.5 .61 .61 0 0 1 .1-.6z"/>
<path d="M804.5 317.3l.4 .5M804.8 317.1l.4 .6M805.1 319.6l-.4 .9v1.5l.7 1.8 .7-.6a2.05 2.05 0 0 1 0-3.2 1.09 1.09 0 0 0-1.5-.7l-1.1 .6-.2 .8 .3 .4 1 .3-.6 .3-.9-.1a.51 .51 0 0 1-.6-.5 .51 .51 0 0 1 .4-.5l.4-.4M805.2 316.9l.2 .6M805.4 319.3a.81 .81 0 0 0-1.1 .2 .81 .81 0 0 0 .2 1.1h.2M805.5 316.8l.2 .6M805.7 319.3l.8-.5 1.3 .5-.1 .3-.5-.2-.5 .4-.6-.1M805.8 316.6l.3 .7M805.9 319l1.1-.2 .6 .2 .2 .5-.6-.1-.8 .4-.7-.5zM806 319.6l.7 .2 .5-.4 .4 .2-.6 .8-1.1-.1zM806.1 316.5l.3 .7M806.5 316.4l.2 .7"/>
<path d="M806.8 316.3l.2 .7M807.1 319.7l.2 .2M807.2 316.3l.1 .6M807.2 319.8v.1M807.5 319.9l.9-.1a.32 .32 0 0 1-.1 .5 .32 .32 0 0 1-.5-.3zM807.5 316.2l.1 .7M807.6 319.6l-.6 .8-1-.1M807.9 316.2v.7M808 319.8l.4-.3 .4 .3-.2 .3M808 319.5h.6l.2 .5-.8-.2zM808.3 316.2v.6M808.3 319.9h-.8l.6 .4a.29 .29 0 0 0 .4-.1 .29 .29 0 0 0-.2-.4l.1 .2"/>
<path d="M808.6 316.2v.6M808.8 320l.3 .3-.3 .9M808.9 319.6l.1 .4M809 316.2l-.1 .7M809.3 316.2l-.1 .7M809.3 318.6l-.7 .1-.4 .7M809.4 319.6l.3 .4 .4-.2M809.5 318.5l.6-.1 .5 .6-.5 1.6 .3-1.2-.2-.5-.6 .2-.4 1.1-.1-.9zM809.5 318.5l.5-.1 .6 .5-.4 1.7 .2-1.2-.2-.5-.6 .2-.4 1.1-.1-.9zM809.6 319.4h.2M809.6 319.1l.6-.2 .2 .5-.2 .4-.6 .1zM809.7 319.8l.1 .1"/>
<path d="M809.7 316.3l-.1 .6M809.7 319.4v.1M809.8 319.7v.1M810 316.3l-.1 .7M810 319.6h.3M810.1 319.6h.1M810.4 316.4l-.2 .7M810.5 319.4l1.2 1.3-.3 .1a.63 .63 0 0 1-.8 .1 .63 .63 0 0 1-.2-.8zM810.6 319.4l.9 1M810.7 316.5l-.2 .7M811.1 316.6l-.3 .6M811.4 316.7l-.3 .7"/>
<path d="M811.7 316.9l-.3 .6M812 317l-.3 .6M812.4 317.2l-.4 .6M812.7 317.4l-.4 .6M813 317.6l-.5 .6M813.2 317.8l-.4 .5M813.5 318.1l-.4 .5M813.8 318.3l-.5 .5M814 318.5l-.5 .5M814.3 318.8l-.5 .4M814.5 319.1l-.5 .4M814.7 319.4l-.5 .4"/>
<path d="M814.9 319.7l-.6 .3M815.1 320l-.6 .3M800.8 323.4l.7 .1M800.8 323.8h.7M800.9 323.1l.6 .1M800.9 322.7l.7 .1M801 322.4l.6 .1M801 322l.7 .2M801.1 321.7l.7 .2M801.2 321.3l.7 .3M801.4 321l.6 .3M801.5 320.7l.6 .3"/>
<path d="M801.5 324.1l-.7 .1M801.5 324.5h-.7M801.6 324.8l-.7 .1M801.6 325.1l-.6 .1M801.6 320.4l.7 .3M801.7 325.4l-.7 .2M801.8 325.7l-.7 .2M801.8 320l.6 .4M801.9 326l-.7 .3M802 326.3l-.7 .3M802.1 326.6l-.6 .3M802.2 326.9l-.6 .3"/>
<path d="M802.4 327.2l-.6 .4M802.5 327.5l-.5 .4M802.7 321.5h.7a.83 .83 0 0 0 1.2-.1l.1 .4a1.61 1.61 0 0 1-2-.3zM802.7 321.4l.1 .5M802.7 327.8l-.5 .4M802.9 321.9l-.7 2.6 .3 .1M802.9 328l-.5 .5M803 320.4l.3-.2 .2 .8 1.1 .4-.6 .3-.9-.1a.45 .45 0 0 1-.5-.3 .45 .45 0 0 1 .2-.6zM803.1 328.3l-.5 .4M803.1 322h.5l-.4 2.8a.43 .43 0 0 1-.5-.1 .43 .43 0 0 1 .1-.6v-1.4zM803.1 322l-.6 2.6 .8 .2M803.3 328.5l-.5 .5"/>
<path d="M803.4 325.6v.1a1.27 1.27 0 0 0 1.8 .4M803.5 325.9l.1 .6 .7 .6 2 .9M803.5 325.9l.6 .3 1.1-.1 .3 1 .3-.2 .2 .3-.1-.5 .3 .4-.2-.5 .5 .2-.9-.7 .4-.7 .3 .1 .5 1.3a.73 .73 0 0 1-.2 .9 .73 .73 0 0 1-.9 .1l-1.6-.8-.5-.5zM803.6 328.8l-.5 .5M803.6 322l-.2 2.8M803.6 322h1.1l.6 1.2v.4l-.4 .2a.51 .51 0 0 0-.7 .1 .51 .51 0 0 0 0 .7l-.3 .4-.5-.4zM803.7 326.6l1.9 1.1a.83 .83 0 0 0 1.2-.5l.1 .1a.71 .71 0 0 1-.1 .9 .71 .71 0 0 1-1-.1l-1.1-.5a.39 .39 0 0 0-.5-.3 .39 .39 0 0 0-.3 .5l-.3 .2-.2-.4zM803.7 326.6l-.3 .9 .2 .5 .3-.2-.2-.2a.52 .52 0 0 1 .5-.3 .52 .52 0 0 1 .5 .3l1.1 .5a.71 .71 0 0 0 1 .1 .71 .71 0 0 0 .1-1M803.8 329l-.5 .5M803.9 325l-.3-.1a.48 .48 0 0 0-.7 .1 .48 .48 0 0 0 .2 .7l.3-.2a.65 .65 0 0 1 .7-.2 .65 .65 0 0 1 .4 .6M804 329.2l-.4 .5M804.1 324l1.2-.4 .3 .2 .2-.4 .5-.2 .8 .6a1 1 0 0 1 .1 1.2 1 1 0 0 1-1.1 .4l-.1-.2a.47 .47 0 0 0 .1-.8 .47 .47 0 0 0-.7 .3l-.2 .4-.7-.7a.29 .29 0 0 1-.4 .1 .29 .29 0 0 1 0-.5z"/>
<path d="M804.1 324.6l.4-.2 .7 .7v1a1.21 1.21 0 0 1-1.8-.5l.6-.3zM804.3 329.4l-.4 .6M804.4 324.3l.8 .8M804.5 324.4l-.5 .5v.4M804.6 329.6l-.4 .6M804.7 322l-2-.1-.4 1.5-.5 .8 .3 .3M804.8 329.8l-.3 .6M804.9 322.3l.2 1.4M805.1 329.9l-.3 .6M805.3 323.6l-.4 .2a.51 .51 0 0 0-.7 .1 .51 .51 0 0 0 0 .7M805.4 330.1l-.3 .6M805.5 324.5a.46 .46 0 0 1 .7 0 .46 .46 0 0 1-.2 .7l-.4 .9 .9 .7-.5-.2 .2 .5-.3-.4 .1 .5-.2-.3-.3 .2-.3-.8z"/>
<path d="M805.6 320.6l.9-.4v.6l-1.2 .5zM805.6 321.1l.7-.3 .3 .3-.3 .1 .1 .5-.5-.1zM805.6 321.1l.3 .5 .5 .1M805.7 330.2l-.3 .7M806 330.3l-.2 .7M806.3 323.2l.5 .2 .5 .7v.7l-.4 .4M806.3 330.5l-.2 .6M806.3 321.1l.9 .1-.2 .2a.39 .39 0 0 1-.5 .4 .39 .39 0 0 1-.2-.7zM806.3 325.5l.5 1.3a.74 .74 0 0 1-.2 .8 .74 .74 0 0 1-.8 .2M806.4 320.8l.2 .3M806.5 324.1l-.8 .2M806.5 320.6l-1.2 .7"/>
<path d="M806.5 320.2l-.3 .5M806.6 330.5l-.2 .7M806.7 321.1a.34 .34 0 0 0-.4 .3 .34 .34 0 0 0 .4 .4 .34 .34 0 0 0 .3-.5l.2-.1h-.6M806.8 324.2a.7 .7 0 0 1 .1 1 .7 .7 0 0 1-.9 .2M806.8 323.4l.6-.7 1.1 .3 .2 .7-1.4 .4 .6 .4 .4-.3 .4-.6-.2-.5-1.1-.4-.7 .7 .2-1.1 .2-.3 1.4 .3 .5-.5-.1-.3 .7 .2v2.1l-.9 1.3h-.4l.5 .2v.3l.2-.2-.1 .3a1.03 1.03 0 0 1-.6 .9 1.03 1.03 0 0 1-1.1-.2l-.4-.4 .6-1.6M806.9 323.2l.5-.5 1 .3a.34 .34 0 0 1 .4 .3 .34 .34 0 0 1-.4 .4l-.3 .1a.6 .6 0 0 1-.6 .4 .6 .6 0 0 1-.6-.6zM806.9 326.1l.7 .6M806.9 330.6l-.1 .7M807 320.1l.1 .1M807.2 322l-.5 .6v.8M807.2 325.4v1M807.3 330.7l-.2 .7"/>
<path d="M807.3 324.1l1.1-.4-.1 .5-.5 .2zM807.3 324.9l-.7 1.4M807.6 320.8l.6-.2 .4 .2 .4 .8-.2 .4-.4-1.2a.44 .44 0 0 0-.7 .1 .44 .44 0 0 0 .2 .6v.8l-.8-.3zM807.6 330.7l-.1 .7M807.6 328l2-.5 1.2 .3-2 .5zM807.6 328l1.2 .3-.1 .3-1.1-.3zM807.9 320.7l.6 .1 .2 .6a.63 .63 0 0 1-.1 .6 .63 .63 0 0 1-.6 .2zM807.9 330.8v.7M808 324.3h.1M808 325.1l-.3 1.6 1-.2M808.1 323.9l.1 .1M808.1 324.2h.1"/>
<path d="M808.1 324h.1M808.2 321h.1M808.2 320.9l-.2 .2M808.2 330.8v.7M808.4 325l.3 .1 .2-.6 .4-.1-.5 1.2v-.3zM808.4 322.3v.7M808.4 323.7l-.1 .5-.5 .2-1.2-.6M808.4 320.8l.2 .4M808.5 330.8l.1 .7M808.6 321l-.2-.2a.41 .41 0 0 0-.6 0 .41 .41 0 0 0 .1 .6 .47 .47 0 0 1 .2 .7 .47 .47 0 0 1-.6 .1 .47 .47 0 0 1-.2-.6l.2-.7 .8-.3 .5 .5 .2 .7-.3 .2-.1-.3M808.7 321.3l-.2 .1M808.7 321.1a.43 .43 0 0 1-.1 .7 .43 .43 0 0 1-.6-.2"/>
<path d="M808.7 322l-.7 .3M808.8 328.3l2-.5v.2l-2 .6zM808.8 328.3v.3M808.9 324.5h.1M808.9 325.1l-.1 .5 .2-.2M808.9 330.8v.7M808.9 321.5l.2-1.4-.5-.6a.46 .46 0 0 1-.4-.5 .46 .46 0 0 1 .6-.3 .3 .3 0 0 1 .5 0 .3 .3 0 0 1-.2 .5l.1 1 .2-.6 .3 .4 .5-.2-.1 .6h.2l.4 .6-1.1 .7M809 324.9l-.1 .2-.1-.2M809 322.6l-.1 1.3M809 321.8l.5 .2M809.1 326.6l.3 1.1-.2-.7-.4 .7zM809.2 323.7l-.4 .4v.4"/>
<path d="M809.2 330.8l.1 .6M809.3 324.4l-.5 .2-.1 .5h-.4l.5 .2M809.3 322.6l-.4 .9M809.5 330.7l.1 .7M809.6 321.7l.7-.3 .6 .1a.68 .68 0 0 1 .8 .6 .68 .68 0 0 1-.6 .7l-.4 .4h-.5l-.6-.7zM809.6 323.7l.9-.1-1.6 3.6-.2-.9zM809.6 323.7l-.9 2.6v1.8l.5-1.1 .3 .9-.2-1.4-.4 .7M809.7 322.7l-.2 1 1-.2 .5-.5M809.8 330.7l.2 .6M810.1 324.7l.8-.1-.5 1.3 .1 .8-.3 .1-.4-.2zM810.2 330.6l.1 .7M810.3 320.4l.4 .6"/>
<path d="M810.3 322.8l.1 .1M810.4 321.2l1.9-.5-.7 1zM810.5 323.6l-1.1 2.2-.1 .9M810.5 330.5l.2 .7M810.5 322.8l-.3 .1M810.6 323.1l-.1 .1M810.8 330.4l.2 .7M810.8 327.8v.3l-2 .5-1.2-.3v-.3l1.2 .3 2-.5-1.2-.3-2 .5M810.9 324.6l-.6 2.2-.5-.1 .3-2M811 322.8l.4-.1v1a.51 .51 0 0 1 0 .6 .51 .51 0 0 1-.5 .3l-.8 .1zM811.1 330.3l.2 .6M811.1 322.5l-.1 .3"/>
<path d="M811.1 321.5l.5 .4M811.2 320.3l.5 .4M811.3 324.6l-1.2 .1M811.3 325.9l.1 .4M811.4 330.2l.3 .6M811.4 322.7l-.3 2.3a1.75 1.75 0 0 0 0 2.1l.1 .1M811.6 325.7l1.1-1-.8 2.6a.41 .41 0 0 1-.2 .5 .41 .41 0 0 1-.6-.2 .41 .41 0 0 1 .2-.5zM811.6 321.7a1.26 1.26 0 0 1 1.9-.9 .55 .55 0 0 1 .7 .4 .55 .55 0 0 1-.3 .7l-.3 .2a1.09 1.09 0 0 1-2-.2M811.6 321.9l-.9 1.3-1-.5-.1-.7 .4-.5h.6l.2 .2-.2 .7 .2 .1 .4-.4-.1-.6-1.1-.1-.4 .3v.5M811.7 330l.3 .6M811.7 323.5v.5M812 329.9l.3 .6"/>
<path d="M812.1 322.6l-.9 .1M812.2 326.9l.5 .4M812.2 329.7l.4 .6M812.4 320.7l-1.1 .1-.9 .5M812.5 329.5l.4 .6M812.5 325.6l.8 .9M812.6 322.6l-1 1.8-.4 1.7 1.5-1.4 .5-.1M812.6 320.7l.6 .1a.63 .63 0 0 1 .7 .1 .63 .63 0 0 1 .2 .7l.3 3.1a2.47 2.47 0 0 0-.1 2.5l-1.7 .1a.54 .54 0 0 1-.8-.3 .54 .54 0 0 1 .4-.7l.5-1.6-1.5 1.3a5.1 5.1 0 0 1 1.6-3.4l.2-.1a.93 .93 0 0 1-.9-.7 .93 .93 0 0 1 .5-1.1zM812.6 320.8a.91 .91 0 0 0-.5 1 .91 .91 0 0 0 .9 .7M812.7 324.7l-.8 2.6a.4 .4 0 0 1-.2 .5 .4 .4 0 0 1-.5-.2 .4 .4 0 0 1 .1-.5l.3-1.4M812.8 329.3l.4 .6M812.8 322.6l-.3 1.1"/>
<path d="M812.9 326.1l.2 .7 .5 .5M813 329.1l.5 .5M813.2 321.2l-.3 .3M813.3 328.9l.4 .5M813.5 328.7l.5 .4M813.7 328.4l.5 .5M813.9 328.2l.6 .4M814 322.8l.1 3.3M814 321.7l.4 2-.4 2.8 .3 .7h-2.4M814.1 327.9l.6 .4M814.3 327.6l.6 .4M814.5 327.4l.6 .3"/>
<path d="M814.6 327.1l.6 .3M814.8 326.8l.6 .3M814.9 326.5l.7 .3M815 326.2l.7 .2M815.1 325.9l.7 .2M815.2 325.6l.7 .2M815.3 320.3l-.6 .3M815.3 325.3l.7 .1M815.4 325l.6 .1M815.4 324.6l.7 .1M815.4 320.6l-.6 .3M815.4 324.3h.7"/>
<path d="M815.5 324l.6 .1M815.6 320.9l-.7 .3M815.7 321.3l-.6 .2M815.8 321.6l-.6 .2M815.9 321.9l-.7 .2M816 322.3l-.7 .1M816.1 322.6l-.7 .1M816.1 323l-.7 .1M816.1 323.4h-.7M816.1 323.7h-.6"/>
</g>
<!-- layer: G-ANNO-TTLB -->
<g fill="#fff" stroke="#fff" stroke-width=".38">
<path d="M790 329.1l30.8 4.3-5.8-4.3zM790 329.1l30.8 4.3h-30.8z"/>
<path d="M815 314.6h5.8l-5.8 14.5zM820.8 314.6l-5.8 14.5 5.8 4.3z"/>
</g>
<path d="M790 329.1h25v-14.5h5.8v18.8h-30.8z" fill="none" stroke="#fff" stroke-width=".38"/>
<text font-size="13.4" x="774" y="558.9">A714</text>
<g font-size="5.9">
<text x="386.1" y="520.3">X2</text>
<text x="460.4" y="520.3">X4</text>
</g>
<text font-size="5" x="769.9" y="349.8">MO-D_2-STUDIO</text>
<g font-size="2.5">
<text x="50.3" y="15.5">1</text>
<text x="103.9" y="15.5">2</text>
<text x="152.9" y="15.5">3</text>
<text x="201.9" y="15.5">4</text>
<text x="250.9" y="15.5">5</text>
<text x="299.9" y="15.5">6</text>
<text x="348.9" y="15.5">7</text>
<text x="397.9" y="15.5">8</text>
<text x="446.9" y="15.5">9</text>
<text x="495.2" y="15.5">10</text>
<text x="544.3" y="15.5">11</text>
<text x="593.2" y="15.5">12</text>
<text x="642.2" y="15.5">13</text>
<text x="691.2" y="15.5">14</text>
<text x="740.2" y="15.5">15</text>
<text x="788.1" y="15.5">16</text>
<text x="22.5" y="50.8">A</text>
<text x="816.2" y="53.1">A</text>
<text x="22.5" y="114.5">B</text>
<text x="816.2" y="114.5">B</text>
<text x="22.4" y="163.5">C</text>
<text x="816.1" y="163.5">C</text>
<text x="22.4" y="212.5">D</text>
<text x="816.1" y="212.5">D</text>
<text x="22.5" y="261.5">E</text>
<text x="816.2" y="261.5">E</text>
<text x="22.6" y="310.5">F</text>
<text x="816.3" y="310.5">F</text>
<text x="765.9" y="322.1">POLITECNICO DI MILANO</text>
<text x="765.9" y="328.1">C.L. DESIGN DEGLI INTERNI</text>
<text x="766" y="325.1">SCUOLA DEL DESIGN</text>
<text x="766.1" y="331.9">PROGETTO:</text>
<text x="22.4" y="359.5">G</text>
<text x="816" y="359.5">G</text>
<text x="766.1" y="381.9">CORSO:</text>
<text x="776.4" y="383.8">STRUMENTI E METODI</text>
<text x="780.2" y="386.8">DEL PROGETTO</text>
<text x="766.1" y="398.6">DOCENTE:</text>
<text x="778.6" y="405">MARCO FERRARA</text>
<text x="22.4" y="408.5">H</text>
<text x="816.1" y="408.5">H</text>
<text x="766.1" y="415.2">STUDENTI:</text>
<text x="778.1" y="424.6">RICCARDO FALLANI</text>
<text x="766.1" y="431.9">OGGETTO:</text>
<text x="772.5" y="434.9">SCRIVANIA MICKE 102.447.43</text>
<text x="766.1" y="448.6">NOTE:</text>
<text x="789.5" y="455">-</text>
<text x="22.7" y="457.5">J</text>
<text x="816.4" y="457.5">J</text>
<text x="766.1" y="465.2">NOME FILE:</text>
<text x="776.5" y="470.9">MICKE 102.447.43.dwg</text>
<text x="765.9" y="482.5">VERS</text>
<text x="805.5" y="482.5">DATA</text>
<text x="22.5" y="506.5">K</text>
<text x="816.2" y="506.5">K</text>
<text x="766.1" y="527.5">A</text>
<text x="799.7" y="527.5">2017/07/16</text>
<text x="766.1" y="532">TAVOLA NO.:</text>
<text x="799.4" y="532">003 DI</text>
<text x="809.4" y="532">010</text>
<text x="22.6" y="555.5">L</text>
<text x="816.3" y="555.5">L</text>
<text x="766.1" y="574.6">DATA:</text>
<text x="776" y="574.5">2017/06/29</text>
<text x="791" y="574.5">SCALA:1:1 - 1:10</text>
<text x="19.8" y="579.4" transform="rotate(-90 19.8 579.4)">DIRECTORY: C:\USERS\RICCA\ONEDRIVE\DOCUMENTI\GITHUB\MO-D_2_STUDIO\DWG\MICKE 102.447.43.DWG | PLOTTED ON: 17/07/2017 14:47:16 | BY USER: RICCARDO FALLANI</text>
<text x="766" y="577.5">REV:</text>
<text x="766.6" y="581.6">0</text>
<text x="776" y="577.5">A</text>
<text x="776.6" y="581.6">0.5m</text>
<text x="791" y="577.5">FORMATO:</text>
<text x="791.6" y="581.6">1.25m</text>
<text x="807.4" y="577.5">A2</text>
<text x="807.4" y="577.5">A1</text>
<text x="810" y="581.6">2.5m</text>
<text x="48.5" y="582.4">1</text>
<text x="103.9" y="582.4">2</text>
<text x="152.9" y="582.4">3</text>
<text x="201.9" y="582.4">4</text>
<text x="250.9" y="582.4">5</text>
<text x="299.9" y="582.4">6</text>
<text x="348.9" y="582.4">7</text>
<text x="397.9" y="582.4">8</text>
<text x="446.9" y="582.4">9</text>
<text x="495.2" y="582.4">10</text>
<text x="544.3" y="582.4">11</text>
<text x="593.2" y="582.4">12</text>
<text x="642.2" y="582.4">13</text>
<text x="691.2" y="582.4">14</text>
<text x="740.2" y="582.4">15</text>
</g>
<g font-size="2.1">
<text x="280.6" y="349.4">72.00</text>
<text x="389.8" y="349.4">72.00</text>
<text x="495.2" y="356.7">52.72</text>
<text x="602.6" y="358.6">49.00</text>
<text x="103.5" y="360.4">50.00</text>
<text x="169.5" y="395.8">105.00</text>
<text x="318.8" y="394.8">50.00</text>
<text x="428" y="394.8">50.00</text>
<text x="530.1" y="392.8">45.43</text>
<text x="625.1" y="392">24.00</text>
<text x="344.6" y="496.3">49.00</text>
<text x="106.5" y="512.3">17.00</text>
<text x="186.5" y="514.8">12.00</text>
<text x="291.5" y="514.8">12.00</text>
<text x="410.9" y="514.3">13.00</text>
<text x="489.8" y="514.8">12.00</text>
<text x="611" y="514.8">12.00</text>
<text x="142.6" y="531">50.00</text>
<text x="235" y="531">75.00</text>
<text x="314" y="530.1">24.00</text>
<text x="367.2" y="529.2">24.00</text>
<text x="437.6" y="528">34.00</text>
<text x="534.9" y="529.2">70.00</text>
<text x="631.8" y="528.9">22.00</text>
<text x="410.9" y="538.5">13.00</text>
<text x="437.6" y="552.3">34.00</text>
</g>
</svg>
